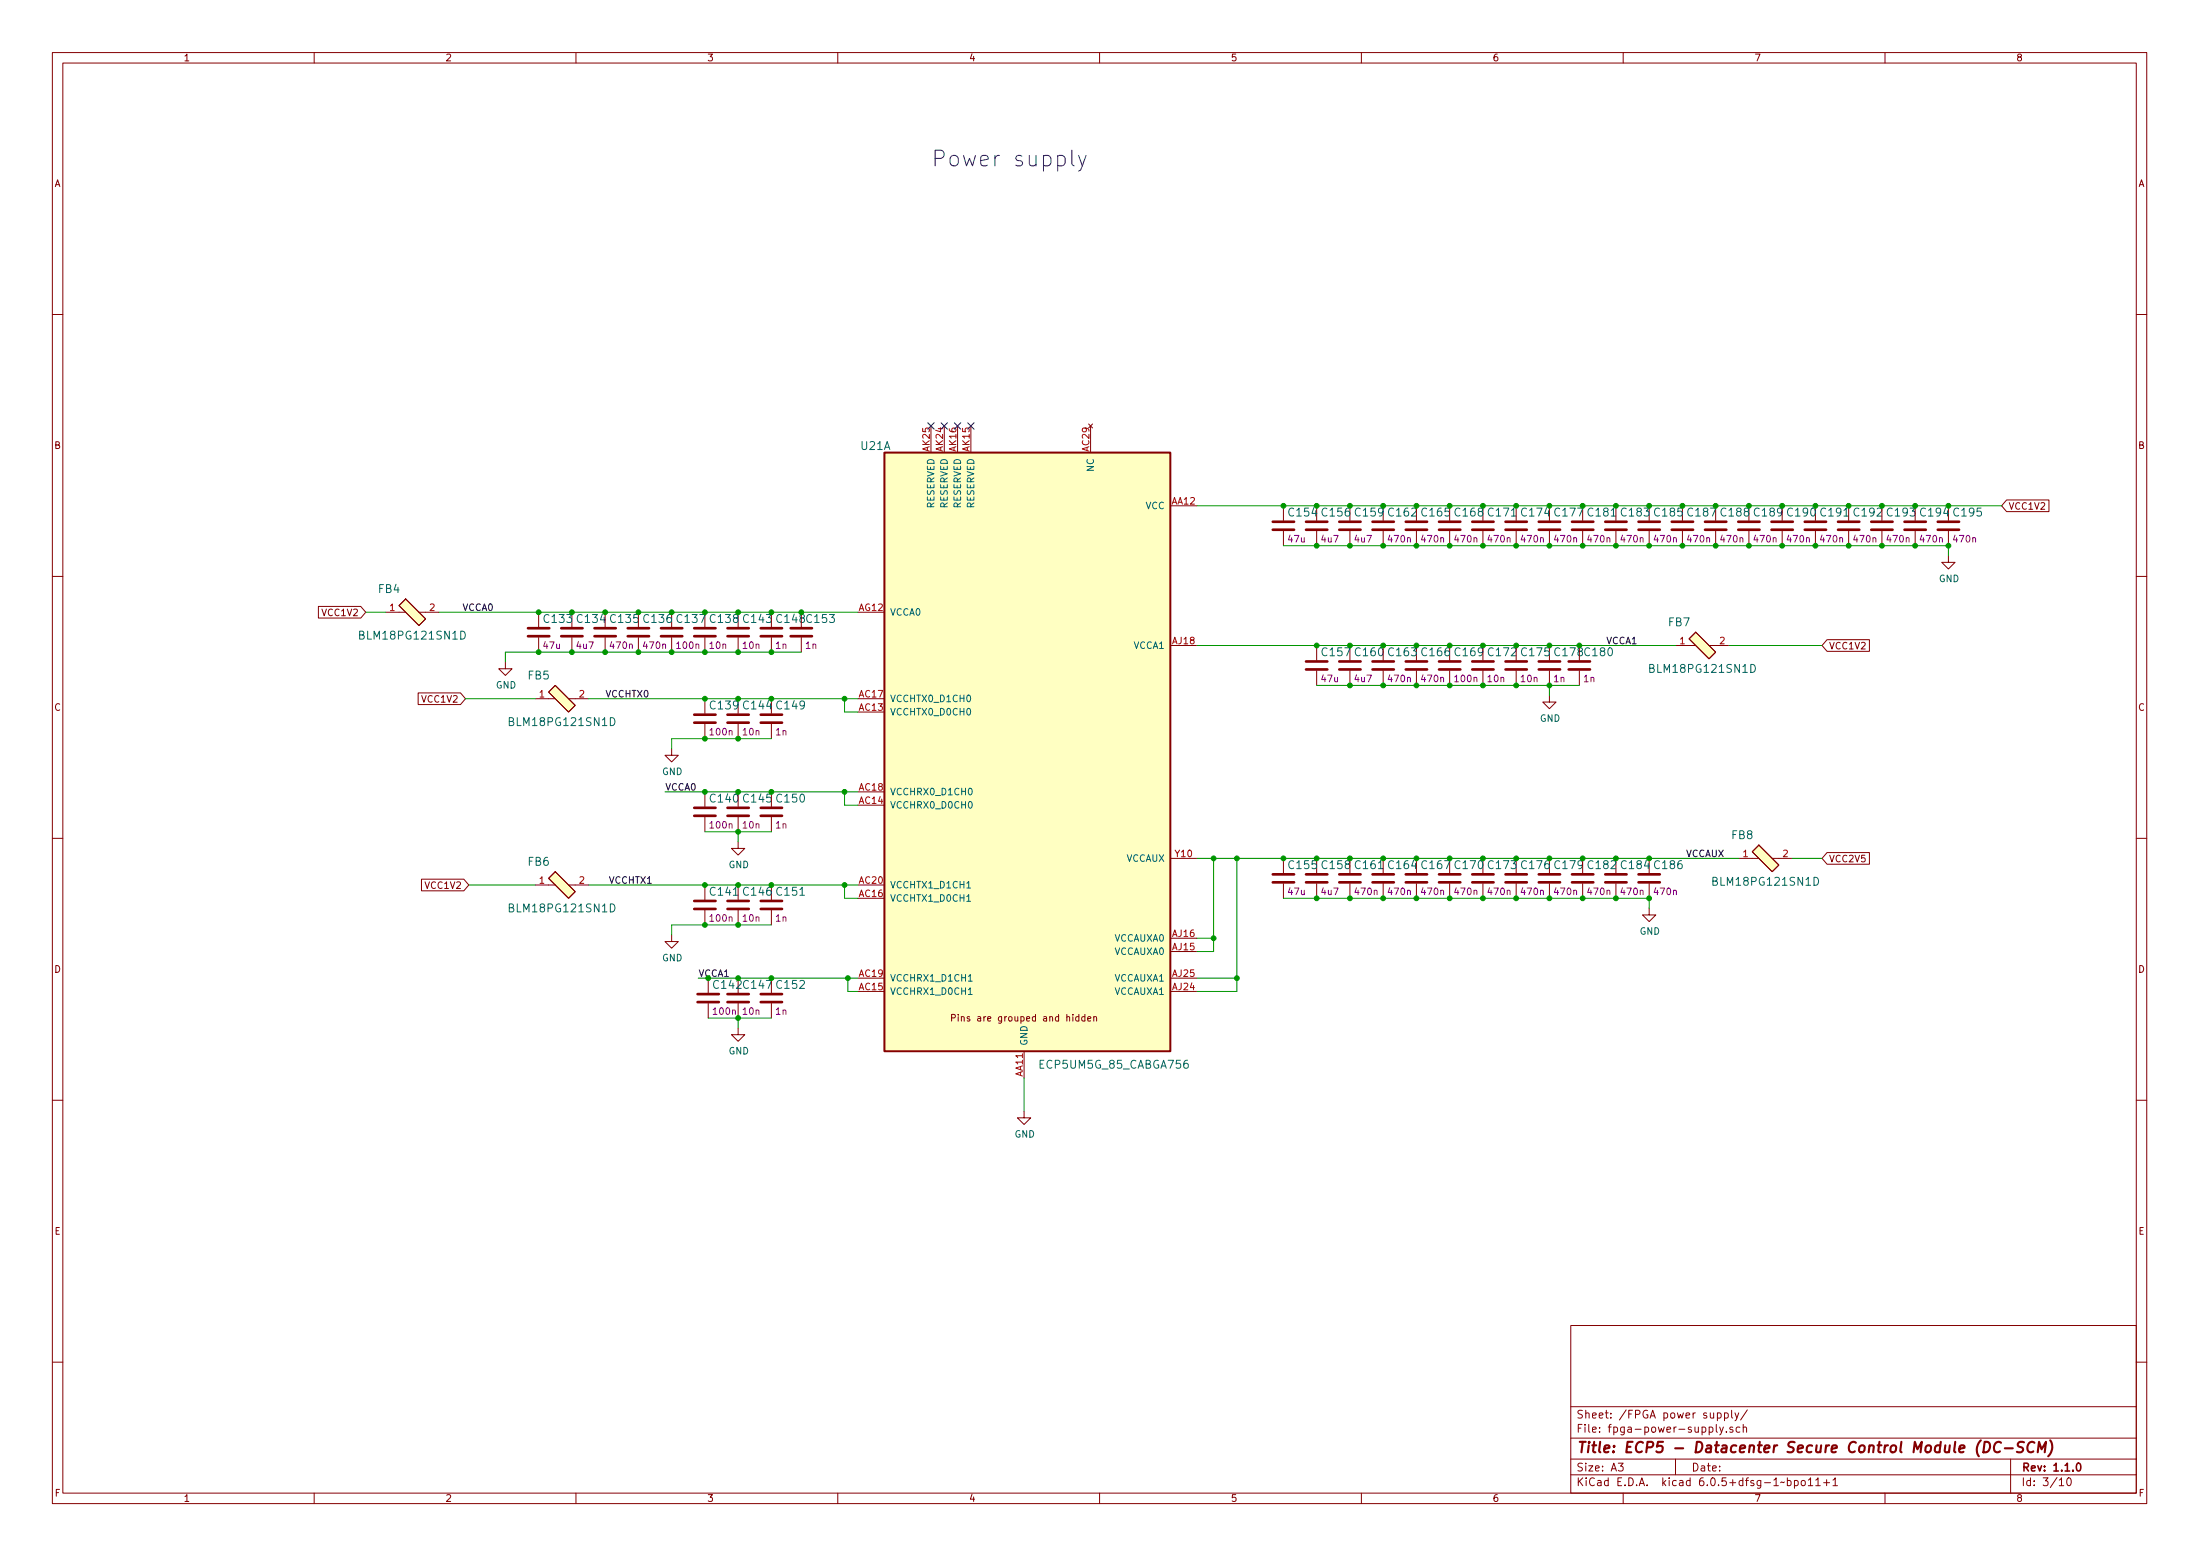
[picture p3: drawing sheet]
<svg xmlns="http://www.w3.org/2000/svg" width="420mm" height="297mm" viewBox="0 0 420 297" stroke-linecap="round" stroke-linejoin="round" font-family="sans-serif">
<g fill="none" stroke="#840000" stroke-width=".19">
<path d="M10 10h400v277h-400zM12 12h396v273h-396zM60 10v2M110 10v2M160 10v2M210 10v2M260 10v2M310 10v2M360 10v2M10 60h2M408 60h2M177.8 81.3v5.1"/>
<path d="M180.3 81.3v5.1M182.9 81.3v5.1M185.4 81.3v5.1M207.9 80.9l.8 .8M208.3 81.3v5.1M208.7 80.9l-.8 .8M223.5 96.6h5.1M245.1 96.6v2.8M383.2 95.4h8.1v2.3h-8.1l-.9-1.1zM10 110h2M60.8 115.8h8.1l.9 1.1-.9 1.1h-8.1zM73.7 116.9h3.8"/>
<path d="M76.2 115.6l1.3-1.3 3.8 3.8-1.3 1.3zM80 116.9h3.8M102.9 116.9v2.8M163.8 116.9h5.1M245.1 101.4v2.8M251.5 101.4v2.8M257.8 101.4v2.8M264.2 101.4v2.8M270.5 101.4v2.8M276.9 101.4v2.8M283.2 101.4v2.8M289.6 101.4v2.8"/>
<path d="M295.9 101.4v2.8M302.3 101.4v2.8M308.6 101.4v2.8M315 101.4v2.8M321.3 101.4v2.8M327.7 101.4v2.8M334 101.4v2.8M340.4 101.4v2.8M346.7 101.4v2.8M353.1 101.4v2.8M359.4 101.4v2.8M365.8 101.4v2.8"/>
<path d="M372.1 106.1v1.3h1.3l-1.3 1.2-1.3-1.2h1.3M372.1 101.4v2.8M408 110h2M79.9 132.3h8l1 1.1-1 1.1h-8zM96.5 126.4v1.3h1.3l-1.3 1.2-1.3-1.2h1.3M102.2 133.4h3.8M102.9 121.7v2.8M104.8 132.1l1.2-1.3 3.9 3.9-1.3 1.2zM108.6 133.4h3.8M109.2 121.7v2.8M115.6 121.7v2.8M121.9 121.7v2.8"/>
<path d="M128.3 121.7v2.8M134.6 121.7v2.8M134.6 133.4v2.8M134.6 138.2v2.8M141 121.7v2.8M141 138.2v2.8M147.3 121.7v2.8M147.3 138.2v2.8M153 121.7v2.8M163.8 133.4h5.1M163.8 135.9h5.1M223.5 123.2h5.1"/>
<path d="M251.5 123.2v2.8M251.5 128.1v2.7M257.8 128.1v2.7M264.2 128.1v2.7M270.5 128.1v2.7M276.9 128.1v2.7M283.2 128.1v2.7M289.6 128.1v2.7M295.9 132.8v1.2h1.3l-1.3 1.3-1.3-1.3h1.3M295.9 128.1v2.7M301.6 128.1v2.7M320 123.2h3.8"/>
<path d="M322.6 122l1.2-1.3 3.9 3.8-1.3 1.3zM326.4 123.2h3.8M348.9 122.1h8.1v2.2h-8.1l-.9-1.1zM128.3 142.9v1.3h1.2l-1.2 1.3-1.3-1.3h1.3M134.6 151.2v2.8M134.6 156v2.8M141 156v2.8M147.3 156v2.8M163.8 153.7h5.1M163.8 151.2h5.1M10 160h2M80.5 167.8h8.1l.9 1.1-.9 1.2h-8.1z"/>
<path d="M102.2 168.9h3.8M104.8 167.7l1.2-1.3 3.9 3.8-1.3 1.3zM108.6 168.9h3.8M128.3 178.5v1.2h1.2l-1.2 1.3-1.3-1.3h1.3M134.6 168.9v2.8M134.6 173.8v2.8M141 160.7v1.3h1.2l-1.2 1.2-1.3-1.2h1.3M141 173.8v2.8M147.3 173.8v2.8M163.8 168.9h5.1M163.8 171.5h5.1M223.5 163.9h5.1"/>
<path d="M223.5 179.1h5.1M245.1 163.9v2.8M245.1 168.7v2.8M251.5 168.7v2.8M257.8 168.7v2.8M264.2 168.7v2.8M270.5 168.7v2.8M276.9 168.7v2.8M283.2 168.7v2.8M289.6 168.7v2.8M295.9 168.7v2.8M302.3 168.7v2.8"/>
<path d="M308.6 168.7v2.8M315 173.4v1.3h1.2l-1.2 1.2-1.3-1.2h1.3M315 168.7v2.8M332.1 163.9h3.8M334.6 162.6l1.3-1.3 3.8 3.8-1.2 1.3zM338.5 163.9h3.8M348.9 162.8h8.1v2.2h-8.1l-.9-1.1zM408 160h2M135.3 186.7v2.8M135.3 191.6v2.7M141 196.3v1.2h1.2l-1.2 1.3-1.3-1.3h1.3M141 191.6v2.7"/>
<path d="M147.3 191.6v2.7M163.8 189.3h5.1M163.8 186.7h5.1M181.7 194.3h.6l.2-.2-.1-.3-.7-.1v1.2M207.2 194.1h-.4l-.2 .2 .1 .6h.5M207.2 193.7v1.2M207.7 194.5l.6-.1v-.3h-.4l-.2 .2 .1 .6h.5M208.9 194.2l.2-.1h.3v.8M208.9 194.1v.8M223.5 189.3h5.1M223.5 186.7h5.1M223.5 181.6h5.1"/>
<path d="M10 210h2M195.6 212.1v1.3h1.2l-1.2 1.3-1.3-1.3h1.3M195.6 200.7v5.1M408 210h2M300 253h108v32h-108zM10 260h2M300 278.5h108M300 274.5h108M300 268.5h108M309.1 279.3h.9l-.5 .6 .4 .1v.7l-.2 .1-.6-.1M320 278.5v3M326.4 272.5l.4-.1 .3 .3-.1 .6h-.6"/>
<path d="M327.8 271.9v1.3l.2 .2M328 269.8l.4-.1 .3 .3-.1 .6h-.6M328.4 272.4l.4 1M329.1 272.4l-.5 1.4-.2 .1M329.4 269.8l.4-.1 .3 .3-.2 .6h-.5M329.4 269.7v1.5M329.7 273.3v.1M330.7 269.2v1.3l.2 .2M330.9 272.5l-.3-.1-.3 .2 .1 .2 .5 .2v.3h-.6M331.4 269.7l.3 1M332.1 269.7l-.5 1.4-.2 .1M332.3 272.5l-.4-.1-.3 .3 .1 .6h.6"/>
<path d="M332.9 272.6l.2-.2 .4 .1 .1 .9M332.9 271.9v1.5M333.7 269.1l-1.3 2M384 278.5v6.5M408 260h2M60 285v2M110 285v2M160 285v2M210 285v2M260 285v2M300 281.5h108M310 285v2"/>
<path d="M341.4 282.7l.4-.1 .3 .3-.2 .6h-.5M341.4 282.1v1.5M342.7 282.7l.4-.1 .3 .3-.1 .6h-.6M342.7 282.6v1.5M344.1 282.7l.4-.1 .3 .3v.4l-.3 .3-.4-.1-.1-.2zM345.4 282.5l.4-.4v1.5M345.4 283.6h.8M346.8 282.5l.4-.4v1.5M346.8 283.6h.8M348.3 283h1.1M348.9 282.5v1.1M350.1 282.5l.4-.4v1.5"/>
<path d="M350.1 283.6h.8M360 285v2M393.3 282.5l.4-.4v1.5M393.3 283.6h.8M394.9 282.2l.2-.1a.8 .8 0 0 1 .5 .8 .8 .8 0 0 1-.5 .7 1 1 0 0 1-.2-1.4z"/>
</g>
<path d="M168.9 86.4h54.6v114.3h-54.6zM396.8 279.4l.1-.1a.8 .8 0 0 1 .5 .8 .8 .8 0 0 1-.5 .7 1 1 0 0 1-.1-1.4z" fill="none" stroke="#840000" stroke-width=".3"/>
<path d="M379 275.2a.96 .96 0 0 1 1.1 .6 .96 .96 0 0 1-.3 1.2l-.5 .2h-.5zM382.2 275.4a.88 .88 0 0 0-1.1 0 .88 .88 0 0 0-.3 1 .69 .69 0 0 0 .3 .8 .69 .69 0 0 0 .9-.1M382.9 276.5h1.5M386.5 275.3a.84 .84 0 0 0-1 .1 .44 .44 0 0 0 .2 .8l.5 .2a.51 .51 0 0 1 .1 .5 .51 .51 0 0 1-.4 .3l-.7-.1M388.5 275.4a.88 .88 0 0 0-1 0 .88 .88 0 0 0-.3 1 .69 .69 0 0 0 .3 .8 .69 .69 0 0 0 .8-.1M389.2 277.2l.2-2 .5 1.5 .8-1.5-.2 2M391.5 275a2.31 2.31 0 0 1-.3 3" fill="none" stroke="#840000" stroke-width=".4"/>
<g fill="none" stroke="#840000" stroke-width=".51">
<path d="M243.1 99.6h4M249.4 99.6h4.1M255.8 99.6h4M262.1 99.6h4.1M268.5 99.6h4M274.8 99.6h4.1M281.2 99.6h4M287.5 99.6h4.1M293.9 99.6h4M300.2 99.6h4.1M306.6 99.6h4M312.9 99.6h4.1"/>
<path d="M319.3 99.6h4M325.6 99.6h4.1M332 99.6h4M338.3 99.6h4.1M344.7 99.6h4M351 99.6h4.1M357.4 99.6h4M363.7 99.6h4.1M370.1 99.6h4M100.8 119.9h4.1M107.2 119.9h4.1M113.5 119.9h4.1"/>
<path d="M119.9 119.9h4.1M126.2 119.9h4.1M132.6 119.9h4.1M138.9 119.9h4.1M145.3 119.9h4.1M151 119.9h4.1M243.1 101.1h4M249.4 101.1h4.1M255.8 101.1h4M262.1 101.1h4.1M268.5 101.1h4M274.8 101.1h4.1"/>
<path d="M281.2 101.1h4M287.5 101.1h4.1M293.9 101.1h4M300.2 101.1h4.1M306.6 101.1h4M312.9 101.1h4.1M319.3 101.1h4M325.6 101.1h4.1M332 101.1h4M338.3 101.1h4.1M344.7 101.1h4M351 101.1h4.1"/>
<path d="M357.4 101.1h4M363.7 101.1h4.1M370.1 101.1h4M100.8 121.4h4.1M107.2 121.4h4.1M113.5 121.4h4.1M119.9 121.4h4.1M126.2 121.4h4.1M132.6 138h4.1M132.6 136.4h4.1M132.6 121.4h4.1M138.9 138h4.1"/>
<path d="M138.9 136.4h4.1M138.9 121.4h4.1M145.3 138h4.1M145.3 136.4h4.1M145.3 121.4h4.1M151 121.4h4.1M249.4 127.8h4.1M249.4 126.3h4.1M255.8 127.8h4M255.8 126.3h4M262.1 127.8h4.1M262.1 126.3h4.1"/>
<path d="M268.5 127.8h4M268.5 126.3h4M274.8 127.8h4.1M274.8 126.3h4.1M281.2 127.8h4M281.2 126.3h4M287.5 127.8h4.1M287.5 126.3h4.1M293.9 127.8h4M293.9 126.3h4M299.6 127.8h4.1M299.6 126.3h4.1"/>
<path d="M132.6 155.7h4.1M132.6 154.2h4.1M138.9 155.7h4.1M138.9 154.2h4.1M145.3 155.7h4.1M145.3 154.2h4.1M132.6 173.5h4.1M132.6 172h4.1M138.9 173.5h4.1M138.9 172h4.1M145.3 173.5h4.1M145.3 172h4.1"/>
<path d="M243.1 168.4h4M243.1 166.9h4M249.4 168.4h4.1M249.4 166.9h4.1M255.8 168.4h4M255.8 166.9h4M262.1 168.4h4.1M262.1 166.9h4.1M268.5 168.4h4M268.5 166.9h4M274.8 168.4h4.1M274.8 166.9h4.1"/>
<path d="M281.2 168.4h4M281.2 166.9h4M287.5 168.4h4.1M287.5 166.9h4.1M293.9 168.4h4M293.9 166.9h4M300.2 168.4h4.1M300.2 166.9h4.1M306.6 168.4h4M306.6 166.9h4M312.9 168.4h4.1M312.9 166.9h4.1"/>
<path d="M133.2 191.3h4.1M133.2 189.8h4.1M138.9 191.3h4.1M138.9 189.8h4.1M145.3 191.3h4.1M145.3 189.8h4.1"/>
</g>
<g fill="#ffffc2" stroke="#ffffc2" stroke-width=".19">
<path d="M334.6 162.6l1.3-1.3 3.8 3.8-1.2 1.3z"/>
<path d="M104.8 132.1l1.2-1.3 3.9 3.9-1.3 1.2z"/>
<path d="M104.8 167.7l1.2-1.3 3.9 3.8-1.3 1.3z"/>
<path d="M168.9 86.4h54.6v114.3h-54.6z"/>
<path d="M322.6 122l1.2-1.3 3.9 3.8-1.3 1.3z"/>
<path d="M76.2 115.6l1.3-1.3 3.8 3.8-1.3 1.3z"/>
</g>
<path d="M88 120.5a.77 .77 0 0 1 .9 .7 .77 .77 0 0 1-.9 .8zM116.6 137a.77 .77 0 0 1 .8 .8 .77 .77 0 0 1-.8 .7zM334.4 126.8a.77 .77 0 0 1 .9 .8 .77 .77 0 0 1-.9 .8zM116.6 172.6a.77 .77 0 0 1 .8 .7 .77 .77 0 0 1-.8 .8zM184.6 172.1h.8M184.6 169.5h.8M346.4 167.5a.77 .77 0 0 1 .9 .7 .77 .77 0 0 1-.9 .8zM184.9 189.8h.8M184.9 187.3h.8M226.8 202.4a.6 .6 0 0 0-.7 .7v.5l.1 .3h.5l.2-.1v-.5l-.1-.2-.4-.1-.3 .3" fill="none" stroke="#006464" stroke-width=".19"/>
<path d="M204.7 28.7v2.5l.2 .3 .2 .2M206 29.7l.7 2M207.4 29.7l-1 2.7-.4 .3" fill="none" stroke="#0000c2" stroke-width=".19"/>
<g fill="none" stroke="#009600" stroke-width=".19">
<path d="M228.6 96.6h153.7M69.8 116.9h3.9M83.8 116.9h80M245.1 104.2h127v1.9M88.9 133.4h13.3M112.4 133.4h51.4M153 124.5h-56.5v1.9M161.3 133.4v2.5h2.5M228.6 123.2h91.4M251.5 130.8h50.1M295.9 130.8v2M330.2 123.2h17.8"/>
<path d="M127 151.2h36.8M134.6 158.8h12.7M141 158.8v1.9M147.3 141h-19v1.9M161.3 151.2v2.5h2.5M89.5 168.9h12.7M112.4 168.9h51.4M147.3 176.6h-19v1.9M161.3 168.9v2.6h2.5M228.6 163.9h103.5M228.6 179.1h3.2M231.8 163.9v17.7h-3.2"/>
<path d="M236.2 163.9v25.4h-7.6M245.1 171.5h69.9v1.9M342.3 163.9h5.7M135.3 186.7h28.5M135.3 194.3h12M141 194.3v2M161.9 186.7v2.6h1.9M228.6 186.7h7.6M195.6 205.8v6.3"/>
</g>
<path d="M177.2 80.7l1.2 1.2M178.4 80.7l-1.2 1.2M179.7 80.7l1.2 1.2M180.9 80.7l-1.2 1.2M182.3 80.7l1.2 1.2M183.5 80.7l-1.2 1.2M184.8 80.7l1.2 1.2M186 80.7l-1.2 1.2" fill="none" stroke="#000084" stroke-width=".19"/>
<g fill="#009600" stroke="#009600" stroke-width=".19">
<circle cx="315" cy="104.2" r=".46"/>
<circle cx="315" cy="96.6" r=".46"/>
<circle cx="295.9" cy="96.6" r=".46"/>
<circle cx="295.9" cy="104.2" r=".46"/>
<circle cx="289.6" cy="96.6" r=".46"/>
<circle cx="289.6" cy="123.2" r=".46"/>
<circle cx="302.3" cy="96.6" r=".46"/>
<circle cx="302.3" cy="104.2" r=".46"/>
<circle cx="308.6" cy="96.6" r=".46"/>
<circle cx="308.6" cy="104.2" r=".46"/>
<circle cx="301.6" cy="123.2" r=".46"/>
<circle cx="295.9" cy="130.8" r=".46"/>
<circle cx="295.9" cy="123.2" r=".46"/>
<circle cx="251.5" cy="163.9" r=".46"/>
<circle cx="251.5" cy="171.5" r=".46"/>
<circle cx="283.2" cy="163.9" r=".46"/>
<circle cx="283.2" cy="171.5" r=".46"/>
<circle cx="276.9" cy="163.9" r=".46"/>
<circle cx="257.8" cy="163.9" r=".46"/>
<circle cx="257.8" cy="171.5" r=".46"/>
<circle cx="264.2" cy="171.5" r=".46"/>
<circle cx="264.2" cy="163.9" r=".46"/>
<circle cx="270.5" cy="163.9" r=".46"/>
<circle cx="270.5" cy="171.5" r=".46"/>
<circle cx="276.9" cy="171.5" r=".46"/>
<circle cx="276.9" cy="96.6" r=".46"/>
<circle cx="276.9" cy="104.2" r=".46"/>
<circle cx="270.5" cy="123.2" r=".46"/>
<circle cx="270.5" cy="104.2" r=".46"/>
<circle cx="289.6" cy="130.8" r=".46"/>
<circle cx="283.2" cy="123.2" r=".46"/>
<circle cx="283.2" cy="130.8" r=".46"/>
<circle cx="251.5" cy="104.2" r=".46"/>
<circle cx="257.8" cy="104.2" r=".46"/>
<circle cx="264.2" cy="104.2" r=".46"/>
<circle cx="283.2" cy="96.6" r=".46"/>
<circle cx="283.2" cy="104.2" r=".46"/>
<circle cx="289.6" cy="104.2" r=".46"/>
<circle cx="264.2" cy="123.2" r=".46"/>
<circle cx="264.2" cy="130.8" r=".46"/>
<circle cx="276.9" cy="130.8" r=".46"/>
<circle cx="276.9" cy="123.2" r=".46"/>
<circle cx="270.5" cy="130.8" r=".46"/>
<circle cx="251.5" cy="123.2" r=".46"/>
<circle cx="257.8" cy="123.2" r=".46"/>
<circle cx="257.8" cy="130.8" r=".46"/>
<circle cx="353.1" cy="104.2" r=".46"/>
<circle cx="365.8" cy="96.6" r=".46"/>
<circle cx="365.8" cy="104.2" r=".46"/>
<circle cx="372.1" cy="104.2" r=".46"/>
<circle cx="372.1" cy="96.6" r=".46"/>
<circle cx="359.4" cy="104.2" r=".46"/>
<circle cx="359.4" cy="96.6" r=".46"/>
<circle cx="353.1" cy="96.6" r=".46"/>
<circle cx="315" cy="171.5" r=".46"/>
<circle cx="315" cy="163.9" r=".46"/>
<circle cx="295.9" cy="163.9" r=".46"/>
<circle cx="295.9" cy="171.5" r=".46"/>
<circle cx="289.6" cy="163.9" r=".46"/>
<circle cx="289.6" cy="171.5" r=".46"/>
<circle cx="308.6" cy="163.9" r=".46"/>
<circle cx="302.3" cy="163.9" r=".46"/>
<circle cx="302.3" cy="171.5" r=".46"/>
<circle cx="308.6" cy="171.5" r=".46"/>
<circle cx="321.3" cy="96.6" r=".46"/>
<circle cx="327.7" cy="96.6" r=".46"/>
<circle cx="340.4" cy="104.2" r=".46"/>
<circle cx="346.7" cy="104.2" r=".46"/>
<circle cx="334" cy="104.2" r=".46"/>
<circle cx="334" cy="96.6" r=".46"/>
<circle cx="327.7" cy="104.2" r=".46"/>
<circle cx="321.3" cy="104.2" r=".46"/>
<circle cx="340.4" cy="96.6" r=".46"/>
<circle cx="346.7" cy="96.6" r=".46"/>
<circle cx="147.3" cy="168.9" r=".46"/>
<circle cx="141" cy="176.6" r=".46"/>
<circle cx="141" cy="168.9" r=".46"/>
<circle cx="147.3" cy="151.2" r=".46"/>
<circle cx="161.3" cy="151.2" r=".46"/>
<circle cx="161.3" cy="168.9" r=".46"/>
<circle cx="141" cy="158.8" r=".46"/>
<circle cx="141" cy="151.2" r=".46"/>
<circle cx="134.6" cy="151.2" r=".46"/>
<circle cx="251.5" cy="96.6" r=".46"/>
<circle cx="257.8" cy="96.6" r=".46"/>
<circle cx="236.2" cy="186.7" r=".46"/>
<circle cx="231.8" cy="179.1" r=".46"/>
<circle cx="264.2" cy="96.6" r=".46"/>
<circle cx="270.5" cy="96.6" r=".46"/>
<circle cx="231.8" cy="163.9" r=".46"/>
<circle cx="236.2" cy="163.9" r=".46"/>
<circle cx="245.1" cy="96.6" r=".46"/>
<circle cx="245.1" cy="163.9" r=".46"/>
<circle cx="134.6" cy="116.9" r=".46"/>
<circle cx="134.6" cy="124.5" r=".46"/>
<circle cx="128.3" cy="116.9" r=".46"/>
<circle cx="128.3" cy="124.5" r=".46"/>
<circle cx="161.3" cy="133.4" r=".46"/>
<circle cx="134.6" cy="141" r=".46"/>
<circle cx="134.6" cy="133.4" r=".46"/>
<circle cx="147.3" cy="116.9" r=".46"/>
<circle cx="153" cy="116.9" r=".46"/>
<circle cx="147.3" cy="124.5" r=".46"/>
<circle cx="147.3" cy="133.4" r=".46"/>
<circle cx="141" cy="133.4" r=".46"/>
<circle cx="141" cy="141" r=".46"/>
<circle cx="141" cy="116.9" r=".46"/>
<circle cx="141" cy="124.5" r=".46"/>
<circle cx="109.2" cy="124.5" r=".46"/>
<circle cx="121.9" cy="124.5" r=".46"/>
<circle cx="115.6" cy="116.9" r=".46"/>
<circle cx="121.9" cy="116.9" r=".46"/>
<circle cx="115.6" cy="124.5" r=".46"/>
<circle cx="109.2" cy="116.9" r=".46"/>
<circle cx="102.9" cy="116.9" r=".46"/>
<circle cx="102.9" cy="124.5" r=".46"/>
<circle cx="134.6" cy="168.9" r=".46"/>
<circle cx="134.6" cy="176.6" r=".46"/>
<circle cx="161.9" cy="186.7" r=".46"/>
<circle cx="135.3" cy="186.7" r=".46"/>
<circle cx="147.3" cy="186.7" r=".46"/>
<circle cx="141" cy="186.7" r=".46"/>
<circle cx="141" cy="194.3" r=".46"/>
</g>
<text font-size="4.2" fill="#0000c2" x="177.8" y="31.8">Power supply</text>
<text font-size="2.8" fill="#840000" x="301" y="277.3">Title: ECP5 - Datacenter Secure Control Module (DC-SCM)</text>
<g font-size="2.1" fill="#006464">
<text x="164.5" y="85.9">U21A</text>
<text x="246.2" y="98.6">C154</text>
<text x="252.6" y="98.6">C156</text>
<text x="258.9" y="98.6">C159</text>
<text x="278" y="98.6">C168</text>
<text x="297" y="98.6">C177</text>
<text x="309.7" y="98.6">C183</text>
<text x="316.1" y="98.6">C185</text>
<text x="322.4" y="98.6">C187</text>
<text x="328.8" y="98.6">C188</text>
<text x="341.5" y="98.6">C190</text>
<text x="366.9" y="98.6">C194</text>
<text x="373.2" y="98.6">C195</text>
<text x="72.3" y="113.2">FB4</text>
<text x="104" y="118.9">C133</text>
<text x="123.1" y="118.9">C136</text>
<text x="129.4" y="118.9">C137</text>
<text x="135.8" y="118.9">C138</text>
<text x="154.2" y="118.9">C153</text>
<text x="318.7" y="119.5">FB7</text>
<text x="69.1" y="122.1">BLM18PG121SN1D</text>
<text x="252.6" y="125.3">C157</text>
<text x="265.3" y="125.3">C163</text>
<text x="271.6" y="125.3">C166</text>
<text x="290.7" y="125.3">C175</text>
<text x="302.8" y="125.3">C180</text>
<text x="100.9" y="129.7">FB5</text>
<text x="315.5" y="128.4">BLM18PG121SN1D</text>
<text x="135.8" y="135.4">C139</text>
<text x="142.1" y="135.4">C144</text>
<text x="148.5" y="135.4">C149</text>
<text x="97.7" y="138.6">BLM18PG121SN1D</text>
<text x="148.5" y="153.2">C150</text>
<text x="330.7" y="160.2">FB8</text>
<text x="100.9" y="165.3">FB6</text>
<text x="246.2" y="165.9">C155</text>
<text x="271.6" y="165.9">C167</text>
<text x="278" y="165.9">C170</text>
<text x="284.3" y="165.9">C173</text>
<text x="290.7" y="165.9">C176</text>
<text x="303.4" y="165.9">C182</text>
<text x="309.7" y="165.9">C184</text>
<text x="316.1" y="165.9">C186</text>
<text x="142.1" y="171">C146</text>
<text x="148.5" y="171">C151</text>
<text x="327.6" y="169.1">BLM18PG121SN1D</text>
<text x="97.7" y="174.2">BLM18PG121SN1D</text>
<text x="136.4" y="188.8">C142</text>
<text x="148.5" y="188.8">C152</text>
<text x="198.9" y="204">ECP5UM5G_85_CABGA756</text>
</g>
<g font-size="2.1" fill="#840000">
<text x="265.3" y="98.6">C162</text>
<text x="271.6" y="98.6">C165</text>
<text x="284.3" y="98.6">C171</text>
<text x="290.7" y="98.6">C174</text>
<text x="303.4" y="98.6">C181</text>
<text x="335.1" y="98.6">C189</text>
<text x="347.8" y="98.6">C191</text>
<text x="354.2" y="98.6">C192</text>
<text x="360.5" y="98.6">C193</text>
<text x="110.4" y="118.9">C134</text>
<text x="116.7" y="118.9">C135</text>
<text x="142.1" y="118.9">C143</text>
<text x="148.5" y="118.9">C148</text>
<text x="258.9" y="125.3">C160</text>
<text x="278" y="125.3">C169</text>
<text x="284.3" y="125.3">C172</text>
<text x="297" y="125.3">C178</text>
<text x="135.8" y="153.2">C140</text>
<text x="142.1" y="153.2">C145</text>
<text x="252.6" y="165.9">C158</text>
<text x="258.9" y="165.9">C161</text>
<text x="265.3" y="165.9">C164</text>
<text x="297" y="165.9">C179</text>
<text x="135.8" y="171">C141</text>
<text x="142.1" y="188.8">C147</text>
<text x="301" y="273.5">File: fpga-power-supply.sch</text>
<text x="301" y="270.8">Sheet: /FPGA power supply/</text>
<text x="301" y="280.9">Size: A3</text>
<text x="323" y="280.9">Date:</text>
<text x="386" y="280.9">Rev: 1.1.0</text>
<text x="301" y="283.7">KiCad E.D.A. kicad 6.0.5+dfsg-1~bpo11+1</text>
<text x="386" y="283.7">Id: 3/10</text>
</g>
<g font-size="1.8" fill="#840000">
<text x="35" y="11.7">1</text>
<text x="85" y="11.7">2</text>
<text x="135" y="11.7">3</text>
<text x="185" y="11.7">4</text>
<text x="235" y="11.7">5</text>
<text x="285" y="11.7">6</text>
<text x="335" y="11.7">7</text>
<text x="385" y="11.7">8</text>
<text x="10.3" y="35.7">A</text>
<text x="408.3" y="35.7">A</text>
<text x="10.3" y="85.7">B</text>
<text x="408.3" y="85.7">B</text>
<text x="383.5" y="97.3">VCC1V2</text>
<text x="61.7" y="117.6">VCC1V2</text>
<text x="349.2" y="124">VCC1V2</text>
<text x="10.3" y="135.7">C</text>
<text x="80.7" y="134.1">VCC1V2</text>
<text x="408.3" y="135.7">C</text>
<text x="349.2" y="164.6">VCC2V5</text>
<text x="81.4" y="169.7">VCC1V2</text>
<text x="10.3" y="185.7">D</text>
<text x="408.3" y="185.7">D</text>
<text x="183.4" y="195">Pins are grouped and hidden</text>
<text x="10.4" y="235.7">E</text>
<text x="408.4" y="235.7">E</text>
<text x="10.4" y="285.7">F</text>
<text x="35" y="286.7">1</text>
<text x="85" y="286.7">2</text>
<text x="135" y="286.7">3</text>
<text x="185" y="286.7">4</text>
<text x="235" y="286.7">5</text>
<text x="285" y="286.7">6</text>
<text x="335" y="286.7">7</text>
<text x="385" y="286.7">8</text>
<text x="408.4" y="285.7">F</text>
</g>
<g font-size="1.8" fill="#a90000">
<text x="177.5" y="86.1" transform="rotate(-90 177.5 86.1)">AK25</text>
<text x="180.1" y="86.1" transform="rotate(-90 180.1 86.1)">AK24</text>
<text x="182.6" y="86.1" transform="rotate(-90 182.6 86.1)">AK16</text>
<text x="185.2" y="86.1" transform="rotate(-90 185.2 86.1)">AK15</text>
<text x="208" y="86.1" transform="rotate(-90 208 86.1)">AC29</text>
<text x="223.8" y="96.3">AA12</text>
<text x="74.4" y="116.6">1</text>
<text x="82.1" y="116.6">2</text>
<text x="164.1" y="116.6">AG12</text>
<text x="223.9" y="123">AJ18</text>
<text x="320.8" y="123">1</text>
<text x="328.4" y="123">2</text>
<text x="103" y="133.1">1</text>
<text x="110.6" y="133.1">2</text>
<text x="164.1" y="135.7">AC13</text>
<text x="164.1" y="133.1">AC17</text>
<text x="164.1" y="153.5">AC14</text>
<text x="164.1" y="150.9">AC18</text>
<text x="224.5" y="163.6">Y10</text>
<text x="332.9" y="163.6">1</text>
<text x="340.5" y="163.6">2</text>
<text x="103" y="168.7">1</text>
<text x="110.6" y="168.7">2</text>
<text x="164.1" y="171.2">AC16</text>
<text x="164.1" y="168.7">AC20</text>
<text x="223.9" y="178.9">AJ16</text>
<text x="223.9" y="181.4">AJ15</text>
<text x="164.1" y="189">AC15</text>
<text x="164.1" y="186.5">AC19</text>
<text x="223.9" y="189">AJ24</text>
<text x="223.9" y="186.5">AJ25</text>
<text x="195.3" y="205.5" transform="rotate(-90 195.3 205.5)">AA11</text>
</g>
<g font-size="1.8" fill="#006464">
<text x="208.9" y="90" transform="rotate(-90 208.9 90)">NC</text>
<text x="178.4" y="97.1" transform="rotate(-90 178.4 97.1)">RESERVED</text>
<text x="181" y="97.1" transform="rotate(-90 181 97.1)">RESERVED</text>
<text x="183.5" y="97.1" transform="rotate(-90 183.5 97.1)">RESERVED</text>
<text x="186.1" y="97.1" transform="rotate(-90 186.1 97.1)">RESERVED</text>
<text x="218.8" y="97.2">VCC</text>
<text x="370.3" y="111.1">GND</text>
<text x="169.9" y="117.5">VCCA0</text>
<text x="216.5" y="123.9">VCCA1</text>
<text x="94.7" y="131.4">GND</text>
<text x="169.9" y="136.6">VCCHTX0_D0CH0</text>
<text x="169.9" y="134">VCCHTX0_D1CH0</text>
<text x="294.1" y="137.8">GND</text>
<text x="126.4" y="147.9">GND</text>
<text x="169.9" y="154.3">VCCHRX0_D0CH0</text>
<text x="169.9" y="151.8">VCCHRX0_D1CH0</text>
<text x="139.1" y="165.7">GND</text>
<text x="215" y="164.5">VCCAUX</text>
<text x="169.9" y="172.1">VCCHTX1_D0CH1</text>
<text x="169.9" y="169.6">VCCHTX1_D1CH1</text>
<text x="212.8" y="179.7">VCCAUXA0</text>
<text x="313.1" y="178.4">GND</text>
<text x="126.4" y="183.5">GND</text>
<text x="212.8" y="182.3">VCCAUXA0</text>
<text x="169.9" y="189.9">VCCHRX1_D0CH1</text>
<text x="169.9" y="187.4">VCCHRX1_D1CH1</text>
<text x="212.8" y="189.9">VCCAUXA1</text>
<text x="212.8" y="187.4">VCCAUXA1</text>
<text x="139.1" y="201.3">GND</text>
<text x="196.2" y="199.7" transform="rotate(-90 196.2 199.7)">GND</text>
<text x="193.7" y="217.2">GND</text>
</g>
<g font-size="1.8" fill="#840084">
<text x="246.1" y="103.5">47u</text>
<text x="252.4" y="103.5">4u7</text>
<text x="258.8" y="103.5">4u7</text>
<text x="265.2" y="103.5">470n</text>
<text x="271.6" y="103.5">470n</text>
<text x="277.9" y="103.5">470n</text>
<text x="284.3" y="103.5">470n</text>
<text x="290.6" y="103.5">470n</text>
<text x="297" y="103.5">470n</text>
<text x="303.3" y="103.5">470n</text>
<text x="309.7" y="103.5">470n</text>
<text x="316" y="103.5">470n</text>
<text x="322.4" y="103.5">470n</text>
<text x="328.7" y="103.5">470n</text>
<text x="335.1" y="103.5">470n</text>
<text x="341.4" y="103.5">470n</text>
<text x="347.8" y="103.5">470n</text>
<text x="354.1" y="103.5">470n</text>
<text x="360.5" y="103.5">470n</text>
<text x="366.8" y="103.5">470n</text>
<text x="373.2" y="103.5">470n</text>
<text x="103.8" y="123.9">47u</text>
<text x="110.2" y="123.9">4u7</text>
<text x="116.7" y="123.9">470n</text>
<text x="123" y="123.9">470n</text>
<text x="129.4" y="123.9">100n</text>
<text x="135.6" y="123.9">10n</text>
<text x="141.9" y="123.9">10n</text>
<text x="148.2" y="123.9">1n</text>
<text x="153.9" y="123.9">1n</text>
<text x="252.4" y="130.2">47u</text>
<text x="258.8" y="130.2">4u7</text>
<text x="265.2" y="130.2">470n</text>
<text x="271.6" y="130.2">470n</text>
<text x="277.9" y="130.2">100n</text>
<text x="284.2" y="130.2">10n</text>
<text x="290.5" y="130.2">10n</text>
<text x="296.8" y="130.2">1n</text>
<text x="302.5" y="130.2">1n</text>
<text x="135.7" y="140.4">100n</text>
<text x="141.9" y="140.4">10n</text>
<text x="148.2" y="140.4">1n</text>
<text x="135.7" y="158.2">100n</text>
<text x="141.9" y="158.2">10n</text>
<text x="148.2" y="158.2">1n</text>
<text x="246.1" y="170.9">47u</text>
<text x="252.4" y="170.9">4u7</text>
<text x="258.9" y="170.9">470n</text>
<text x="265.2" y="170.9">470n</text>
<text x="271.6" y="170.9">470n</text>
<text x="277.9" y="170.9">470n</text>
<text x="284.3" y="170.9">470n</text>
<text x="290.6" y="170.9">470n</text>
<text x="297" y="170.9">470n</text>
<text x="303.3" y="170.9">470n</text>
<text x="309.7" y="170.9">470n</text>
<text x="316" y="170.9">470n</text>
<text x="135.7" y="175.9">100n</text>
<text x="141.9" y="175.9">10n</text>
<text x="148.2" y="175.9">1n</text>
<text x="136.3" y="193.7">100n</text>
<text x="141.9" y="193.7">10n</text>
<text x="148.2" y="193.7">1n</text>
</g>
<g font-size="1.8" fill="#0f0f0f">
<text x="88.3" y="116.6">VCCA0</text>
<text x="306.7" y="123">VCCA1</text>
<text x="115.6" y="133.1">VCCHTX0</text>
<text x="127" y="150.9">VCCA0</text>
<text x="321.9" y="163.6">VCCAUX</text>
<text x="116.2" y="168.7">VCCHTX1</text>
</g>
<text font-size="1.8" fill="#009600" x="133.3" y="186.5">VCCA1</text>
</svg>
